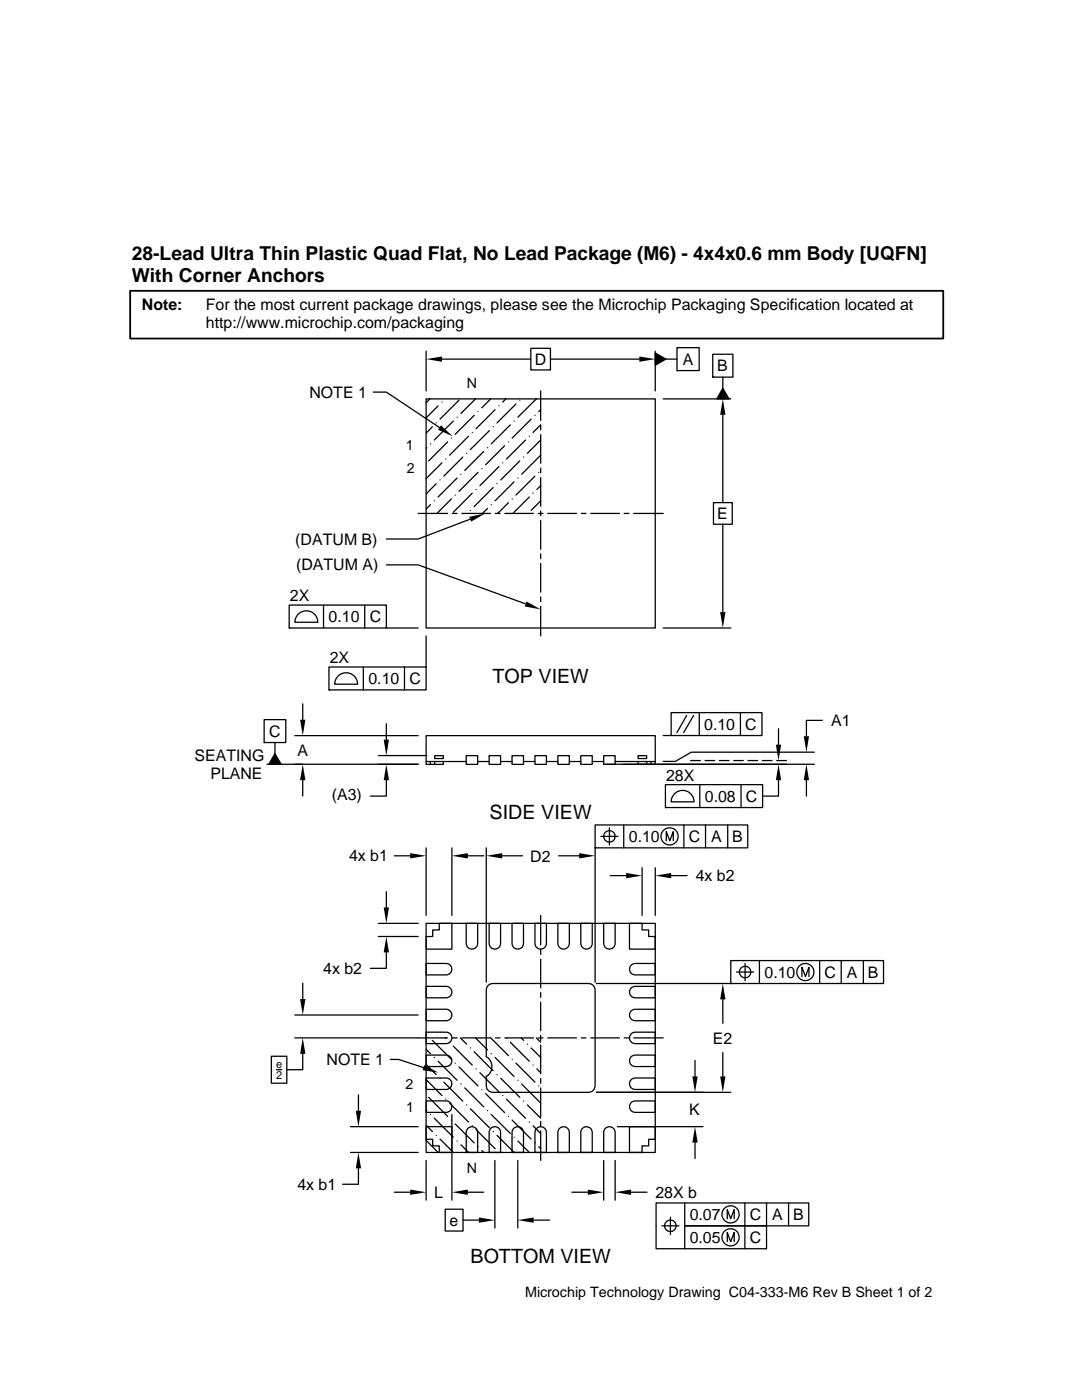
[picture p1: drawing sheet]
<svg xmlns="http://www.w3.org/2000/svg" width="216mm" height="279mm" viewBox="0 0 216 279" stroke-linecap="round" stroke-linejoin="round" font-family="sans-serif">
<g fill="none" stroke="#000" stroke-width=".25">
<path d="M74.5 78.3h2.6l10.6 7M85 79.6h45.7v45.7h-45.7zM85 70.1v7.9M85.8 79.6l-.8 .8M88.2 71.7h17.7M91.6 79.9l-3.8 3.8M94.9 79.6l-2.9 2.9M97.9 79.6l-1.8 1.8M100.9 79.6l-.6 .6M103.7 79.9h.1M105.9 69.5h3.9v4.3h-3.9zM107 79.6l-3.7 3.7"/>
<path d="M107.9 78v5.9M109.8 71.7h17.8M130.7 70.1v7.9M130.7 70.4l2.2 1.3-2.2 1.2zM132.3 79.6h13.5M132.9 71.7h2.2M135.1 69.4h4.4v4.6h-4.4zM135.1 74h.1M142.2 70.7h4v4.6h-4zM142.2 75.3h.1M144.2 77.5l1.3 2.1h-2.5zM144.2 75.3v2.2"/>
<path d="M85.2 89.3l-.2 .2M85.9 88.6h.1M86.3 85.2l-1.3 1.2M86.7 99.9h.1M87 96.5l-2 2.1M87 84.4h.1M87.4 81l-2.4 2.4M87.8 95.8h.1M88.2 92.4l-3.2 3.1M88.2 80.2h.1M88.9 91.6h.1M89.3 88.2l-3.8 3.8"/>
<path d="M90.1 87.4h.1M90.1 99.6l-2.9 2.9M90.4 84l-3.7 3.8M90.8 98.8h.1M91.2 95.4l-3.8 3.8M91.2 83.3h.1M92 94.6h.1M92.4 91.2l-3.8 3.8M93.1 90.5h.1M93.5 87.1l-3.8 3.7M94.2 86.3h.1M94.2 98.4l-3.8 3.8"/>
<path d="M94.6 82.9l-3.8 3.8M95 97.7h.1M95.4 82.1h.1M95.4 94.3l-3.8 3.8M96.1 93.5h.1M96.5 90.1l-3.8 3.8M97.3 89.3h.1M97.7 85.9l-3.8 3.8M98.4 85.2h.1M98.4 97.3l-3.8 3.8M98.8 81.8l-3.8 3.8M99.2 96.5h.1"/>
<path d="M99.5 81h.1M99.5 93.1l-3.7 3.8M100.3 92.4h.1M100.7 89l-3.8 3.8M101.5 88.2h.1M101.8 84.8l-3.8 3.8M102.2 99.6h.1M102.6 84h.1M102.6 96.2l-3.8 3.7M103 80.6l-3.8 3.8M103.3 95.4h.1M103.7 92l-3.8 3.8"/>
<path d="M104.5 91.2h.1M104.9 87.8l-3.8 3.8M105.6 87.1h.1M105.6 99.2l-3.3 3.3M106 83.7l-3.8 3.7M106.4 98.4h.1M106.7 82.9h.1M106.7 95l-3.7 3.8M107.5 94.3h.1M107.9 84.8v1M107.9 86.7v5.8M107.9 93.4v1"/>
<path d="M107.9 95.3v5.7M107.9 84.8l-1.5 1.5M107.9 96.9l-.8 .8M107.9 87.8l-2.7 2.7M107.9 99.9l-1.9 2M107.9 90.8l-3.8 3.8M107.9 81.8l-.4 .3M144.2 82.8v17.5M77.1 112.7h6.3l21.5 7.8M83.4 102.5h5.9M85.9 100.7l-.9 .9M90.3 102.5h.9"/>
<path d="M92.2 102.5h5.7M93.8 103.6l-10.4 4h-6.3M93.9 101.9h.1M97.3 101.5l-1 1M98 100.7h.1M98.8 102.5h1M100.7 102.5h5.7M101.5 100.3l-2.2 2.2M107.4 102.5h1M107.9 102v.9M107.9 103.9v5.7M107.9 110.6v.9"/>
<path d="M107.9 112.5v5.7M107.9 119.1v1M109.3 102.5h5.7M116 102.5h.9M117.9 102.5h5.7M124.5 102.5h1M126.4 102.5h5.9M142.4 100.3h3.7v4.3h-3.7zM144.2 104.6v17.6M57.7 120.8h19.4v4.5h-19.4zM57.7 125.3h.1M59.6 122.5a2.29 2.29 0 0 1 2.5-.4 2.29 2.29 0 0 1 1.3 2.1h-4.6l.4-1.2z"/>
<path d="M64.6 120.8v4.5M65.6 133.1h19.4v4.6h-19.4zM65.6 137.7h.1M67.6 134.8a2.28 2.28 0 0 1 2.4-.3 2.28 2.28 0 0 1 1.4 2h-4.6l.3-1.1zM72.5 133.1v4.6M72.8 120.8v4.5M77.1 125.3h6.3M80.7 133.1v4.6M85 126.9v6.2M107.9 121v5.9M132.3 125.3h13.5M52.7 143.6h4.3v4.6h-4.3z"/>
<path d="M52.7 148.2h.1M54.9 148.2v2.2M54.9 150.4l1.2 2.1h-2.5zM58.8 146.8h24.6M60.4 140.5v3.1M60.4 155.7v3.2M75.5 150.8h9.7M77.1 155.7v3.2h-3.2M77.1 144.4v3.2M83.4 152.5h-30.1M85 152v.5h3.5v-.5M85.9 152v.5"/>
<path d="M86.7 150.8h1.8v.6h-1.8zM86.7 152v.5M93 150.8h2.3v1.7h-2.3zM93 152h-8v-5.2h45.7v5.2h-8M95.3 152h2.3M97.6 150.8h2.3v1.7h-2.3zM99.9 152h2.3M102.2 150.8h2.3v1.7h-2.3zM104.5 152h2.2M106.7 150.8h2.3v1.7h-2.3zM109 152h2.3M111.3 150.8h2.3v1.7h-2.3z"/>
<path d="M113.6 152h2.3M115.9 150.8h2.3v1.7h-2.3zM118.2 152h2.3M120.5 150.8h2.2v1.7h-2.2zM120.7 152.5h41.8M127.3 152v.5h3.4v-.5M127.3 150.8h1.7v.6h-1.7zM129 152v.5M129.9 152v.5M132.3 146.8h1.6M132.8 156.6h19.4v4.6h-19.4zM133.9 142.2h18.1v4.6h-18.1z"/>
<path d="M134.7 158.3a2.29 2.29 0 0 1 2.4-.4 2.29 2.29 0 0 1 1.4 2.1h-4.6l.3-1.2zM137 142.8l-1.9 3.4M137.8 151.8h1.9M138.4 142.8l-2 3.4M139.5 142.2v4.6M139.6 156.6v4.6M140.7 151.8h1.9M143.6 151.8h1.9M146.4 151.8h1.9M147.7 142.2v4.6M147.9 156.6v4.6M149.3 151.8h1.9"/>
<path d="M152.1 151.8h1.9M155 151.8h1.9M155.3 155.7v3.2h-3.1M155.3 145.4v3.2M160.9 155.7v3.2M162.5 150.1h-24.6l-3.2 1.9h-2.4M164.1 143.8h-3.2v3.1M77.1 177.9v3.2M78.7 170.8h3.2M85 169.2v13.5M90.2 169.2v13.5M93.3 170.8h3.2"/>
<path d="M97 169.2v26.8M100.2 170.8h4.1M111.5 170.8h4.1M118.7 169.2v26.8M118.7 164.6h30.5v4.6h-30.5zM118.7 169.2h.1M119.9 166.9h3.4M121.6 165.2v3.4M121.8 174.8h3.1M124.5 164.6v4.6M128.1 173.2v9.5M130.7 173.2v9.5"/>
<path d="M132.8 161.2h.1M132.9 167.8v-1.8l.7 1.8 .7-1.8v1.8M133.9 174.8h3.2M136.5 164.6v4.6M140.8 164.6v4.6M145.2 164.6v4.6M60.4 196.2v3.2M75.5 184.3h7.9M75.5 186.9h7.9M77.1 190.1v3.2h-3.2M85 184.3h45.7v45.7h-45.7zM85 192.3h4a1.14 1.14 0 0 1 1.2 1.1 1.14 1.14 0 0 1-1.2 1.2h-4z"/>
<path d="M85 196.9h4a1.14 1.14 0 0 1 1.2 1.1 1.14 1.14 0 0 1-1.2 1.1h-4zM86.3 185.6h1.4v-1.3h2.5v5.1h-5.2v-2.5h1.3zM93 184.3h2.3v4a1.14 1.14 0 0 1-1.1 1.1 1.14 1.14 0 0 1-1.2-1.1zM97.4 196.7l1-.4h19a1.3 1.3 0 0 1 1.3 1.3v19.1a1.3 1.3 0 0 1-1.3 1.3h-19a1.3 1.3 0 0 1-1.4-1.3v-1.9a2.3 2.3 0 0 0 0-3.9v-13.3zM97.6 184.3h2.3v4a1.14 1.14 0 0 1-1.2 1.1 1.14 1.14 0 0 1-1.1-1.1zM102.2 184.3h2.3v4a1.14 1.14 0 0 1-1.2 1.1 1.14 1.14 0 0 1-1.1-1.1zM106.7 184.3h2.3v4a1.14 1.14 0 0 1-1.1 1.1 1.14 1.14 0 0 1-1.2-1.1zM107.9 182.7v5.9M107.9 189.5v1M107.9 191.4v5.7M107.9 198.1v1M111.3 184.3h2.3v4a1.14 1.14 0 0 1-1.1 1.1 1.14 1.14 0 0 1-1.2-1.1z"/>
<path d="M115.9 184.3h2.3v4a1.14 1.14 0 0 1-1.2 1.1 1.14 1.14 0 0 1-1.1-1.1zM119 196.3h26.8M120.5 184.3h2.2v4a1.14 1.14 0 0 1-1.1 1.1 1.14 1.14 0 0 1-1.1-1.1zM125.6 184.3h2.5v1.3h1.3v1.3h1.3v2.5h-5.1zM125.8 197.3l.4-.3 .5-.1h4v2.2h-4a1.14 1.14 0 0 1-.9-1.8zM125.8 192.8l.4-.4 .5-.1h4v2.3h-4a1.14 1.14 0 0 1-.9-1.8zM144.2 199.5v4.7M145.8 191.7h30.5v4.6h-30.5zM145.8 196.3h.1M147 194h3.4M148.7 192.3v3.4M151.5 191.7v4.6"/>
<path d="M160 194.9v-1.9l.7 1.9 .7-1.9v1.9M163.6 191.7v4.6M167.9 191.7v4.6M172.3 191.7v4.6M54.1 210.8h3.1v5.4h-3.1zM55.2 213.5h1M58.8 202.6h24.6M58.8 207.1h30.5M60.4 210.3v3.2h-3.2M71.5 218.5v3.2M77.9 211.4h1.6l5 1.7M85 209.4l.9 .9"/>
<path d="M85 215.5l3.2 3.1M85 212.4l2 2.1M85 201.4h4a1.14 1.14 0 0 1 1.2 1.2 1.14 1.14 0 0 1-1.2 1.1h-4zM85 206h4a1.14 1.14 0 0 1 1.2 1.1 1.14 1.14 0 0 1-1.2 1.2h-4zM85 210.6h4a1.14 1.14 0 0 1 1.2 1.1 1.14 1.14 0 0 1-1.2 1.2h-4zM85 215.1h4a1.14 1.14 0 0 1 1.2 1.2 1.14 1.14 0 0 1-1.2 1.1h-4zM85 219.7h4a1.14 1.14 0 0 1 1.2 1.2 1.14 1.14 0 0 1-1.2 1.1h-4zM85.5 219l3.8 3.8M86.3 207.6l3.8 3.8M86.7 211h.1M87.4 211.8l3.8 3.8M87.8 215.2h.1"/>
<path d="M88.6 216l3.8 3.8M88.8 207.1l.1 .1M88.9 219.4h.1M89.7 208h.1M90.3 207.1h.9M90.4 208.8l3.8 3.8M90.8 212.2h.1M91.6 212.9l3.8 3.8M91.9 207.1l1.2 1.3M92 216.3h.1M92.2 207.1h5.7M92.7 217.1l3.8 3.8"/>
<path d="M93.9 209.1h.1M94.6 209.9l3.8 3.8M94.9 207.1l2.4 2.4M95 213.3h.1M95.8 214.1l3.7 3.8M96.1 217.5h.1M96.9 218.2l3.8 3.8M97.9 207.1l3.6 3.6M98 210.3h.1M98.8 211l3.8 3.8M98.8 207.1h1M99.2 214.5h.1"/>
<path d="M99.9 215.2l3.8 3.8M100.3 218.6h.1M100.7 207.1h5.7M101.1 219.4l3.8 3.8M101.1 207.2h.1M101.8 208l3.8 3.8M102.2 211.4h.1M103 212.2l3.7 3.8M103.3 215.6h.1M104 207.1l.5 .5M104.1 216.3l3.8 3.8M104.5 219.8h.1"/>
<path d="M105.2 208.4h.1M106 209.1l1.9 1.9M106.4 212.6h.1M107 207.1l.9 .9M107.1 213.3l.8 .8M107.4 207.1h1M107.5 216.7h.1M107.9 200v5.7M107.9 206.7v.9M107.9 208.6v5.7M107.9 215.2v1M107.9 217.1v5.8"/>
<path d="M109.3 207.1h5.7M116 207.1h.9M117.9 207.1h5.7M119 218h26.8M124.5 207.1h1M125.8 215.6l.4-.3 .5-.2h4v2.3h-4a1.14 1.14 0 0 1-.9-1.8zM125.8 211l.4-.3 .5-.1h4v2.3h-4a1.14 1.14 0 0 1-.9-1.9zM125.8 206.5l.4-.4 .5-.1h4v2.3h-4a1.14 1.14 0 0 1-.9-1.8zM125.8 201.9l.4-.3 .5-.2h4v2.3h-4a1.14 1.14 0 0 1-.9-1.8zM126.4 207.1h5.9M138.7 211.6v3.2M144.2 210.1v4.7"/>
<path d="M69.9 230h13.5M69.9 224.9h13.5M71.5 233.2v3.1h-3.2M78.7 237.9h3.2M85 221.5l.2 .2M85 224.9h5.2v5.1h-2.5v-1.3h-1.4v-1.3h-1.3zM85 224.6l1.3 1.2M85 227.6l2.4 2.4M85 231.6v7.9M85.9 222.4h.1M86.7 223.2l3.7 3.7M87 226.6h.1"/>
<path d="M87.8 227.3l2.7 2.7M89.7 220.1l3.8 3.8M90.1 223.5h.1M90.2 222.4v17.1M90.8 224.3l3.8 3.8M91.2 227.7h.1M92 228.5l1.5 1.5M93.1 220.5h.1M93.3 237.9h3.2M93.5 225.1a1.15 1.15 0 0 1 1.8 .9v4h-2.3v-4l.2-.6zM93.9 221.3l3.8 3.8M94.2 224.7h.1"/>
<path d="M95 225.4l3.8 3.8M95.4 228.9h.1M96.1 229.6l.4 .4M97.3 221.7h.1M98 222.4l3.8 3.8M98.1 225.1a1.15 1.15 0 0 1 1.8 .9v4h-2.3v-4l.1-.6zM98.4 225.8h.1M98.7 231.6v13.5M99.2 226.6l3.4 3.4M99.5 230h.1M101.5 222.8h.1M102.2 223.5l3.8 3.8"/>
<path d="M102.6 226.9h.1M102.6 225.1a1.15 1.15 0 0 1 1.9 .9v4h-2.3v-4l.1-.6zM103.3 231.6v13.5M103.3 227.7l2.3 2.3M105.2 220.5l2.7 2.7M105.6 223.9h.1M106.4 224.7l1.5 1.5M106.7 228.1h.1M107.2 225.1a1.15 1.15 0 0 1 1.8 .9v4h-2.3v-4l.2-.6zM107.5 228.9l.4 .3M107.9 223.8v1M107.9 225.7v5.9"/>
<path d="M111.8 225.1a1.15 1.15 0 0 1 1.8 .9v4h-2.3v-4l.2-.6zM114.1 237.9h3.2M116.4 225.1a1.15 1.15 0 0 1 1.8 .9v4h-2.3v-4l.1-.6zM120.5 231.6v7.9M120.9 225.1a1.15 1.15 0 0 1 1.8 .9v4h-2.2v-4l.1-.6zM122.7 231.6v7.9M123.2 224.9h17.1M125.6 224.9h5.1v2.5h-1.3v1.3h-1.3v1.3h-2.5zM125.8 220.2l.4-.3 .5-.2h4v2.3h-4a1.14 1.14 0 0 1-.9-1.8zM125.9 237.9h3.2M138.7 228v3.2M88.8 241.3h3.6v4.4h-3.6z"/>
<path d="M92.4 243.5h3.2M106.5 243.5h3.2M132.1 244.6h3.4M133.8 242.9v3.5M136.6 240.1v4.5h16.4v4.6h-22.1v-9.1h30.5v4.5h-24.8v4.6M145.1 243.2v-1.8l.7 1.8 .7-1.8v1.8M145.1 247.8v-1.8l.7 1.8 .7-1.8v1.8M148.6 240.1v9.1M153 240.1v4.5M157.4 240.1v4.5"/>
<circle cx="121.6" cy="166.9" r="1.14"/>
<circle cx="133.6" cy="166.9" r="1.71"/>
<circle cx="148.7" cy="194" r="1.14"/>
<circle cx="160.7" cy="194" r="1.72"/>
<circle cx="133.8" cy="244.6" r="1.15"/>
<circle cx="145.8" cy="242.4" r="1.71"/>
<circle cx="145.8" cy="246.9" r="1.71"/>
</g>
<g fill="#000">
<path d="M85 71.7l3.2-.6v1.1zM127.6 71.1l3.1 .6-3.1 .5zM130.7 70.4l2.2 1.3-2.2 1.2zM144.2 77.5l1.3 2.1h-2.5zM88 84.9l2.3 2.2-2.9-1.3zM144.2 79.6l.6 3.2h-1.1zM93.6 103.1l3.2-.6-2.8 1.6zM105.1 120l2.8 1.6-3.2-.6zM143.7 122.2h1.1l-.6 3.1zM54.9 150.4l1.2 2.1h-2.5zM59.9 143.6h1l-.5 3.2zM60.4 152.5l.5 3.2h-1z"/>
<path d="M76.6 147.6h1l-.5 3.2zM77.1 152.5l.5 3.2h-1zM154.8 148.6h1.1l-.6 3.2zM155.3 152.5l.6 3.2h-1.1zM160.9 152.5l.5 3.2h-1zM160.4 146.9h1l-.5 3.2zM81.9 170.3l3.1 .5-3.1 .5zM90.2 170.8l3.1-.5v1zM97 170.8l3.2-.5v1zM115.6 170.3l3.1 .5-3.1 .5zM124.9 174.2l3.2 .6-3.2 .5zM130.7 174.8l3.2-.6v1.1z"/>
<path d="M59.9 199.4h1l-.5 3.2zM76.6 181.1h1l-.5 3.2zM77.1 186.9l.5 3.2h-1zM144.2 196.3l.6 3.2h-1.1zM60.4 207.1l.5 3.2h-1zM84.6 212.6l2.9 1.5-3.2-.5zM138.2 214.8h1l-.5 3.2zM143.7 214.8h1.1l-.6 3.2zM71 221.7h1.1l-.6 3.2zM71.5 230l.6 3.2h-1.1zM81.9 237.4l3.1 .5-3.1 .6zM90.2 237.9l3.1-.5v1.1z"/>
<path d="M117.3 237.4l3.2 .5-3.2 .6zM122.7 237.9l3.2-.5v1.1zM138.7 224.9l.5 3.1h-1zM95.6 243l3.1 .5-3.1 .5zM103.3 243.5l3.2-.5v1z"/>
</g>
<path d="M26 58h162.2v9.6h-162.2z" fill="none" stroke="#000" stroke-width=".36"/>
<g font-size="3.9">
<text x="98.3" y="136.2">TOP VIEW</text>
<text x="97.7" y="163.5">SIDE VIEW</text>
<text x="93.9" y="252.1">BOTTOM VIEW</text>
</g>
<g font-size="3.8">
<text x="26.3" y="51.8">28-Lead Ultra Thin Plastic Quad Flat, No Lead Package (M6) - 4x4x0.6 mm Body [UQFN]</text>
<text x="26.3" y="56.2">With Corner Anchors</text>
</g>
<g font-size="3.2">
<text x="28.3" y="61.8">Note:</text>
<text x="41.1" y="61.8">For the most current package drawings, please see the Microchip Packaging Specification located at</text>
<text x="41.1" y="65.5">http://www.microchip.com/packaging</text>
<text x="106.7" y="72.8">D</text>
<text x="136.2" y="72.8">A</text>
<text x="143.1" y="74.1">B</text>
<text x="61.7" y="79.4">NOTE 1</text>
<text x="143.1" y="103.6">E</text>
<text x="58.9" y="108.7">(DATUM B)</text>
<text x="59.1" y="113.8">(DATUM A)</text>
<text x="57.8" y="120">2X</text>
<text x="65.6" y="124.2">0.10</text>
<text x="73.8" y="124.2">C</text>
<text x="65.8" y="132.3">2X</text>
<text x="73.5" y="136.5">0.10</text>
<text x="81.7" y="136.5">C</text>
<text x="53.7" y="147">C</text>
<text x="140.5" y="145.6">0.10</text>
<text x="148.7" y="145.6">C</text>
<text x="165.9" y="144.9">A1</text>
<text x="38.8" y="151.8">SEATING</text>
<text x="42" y="155.5">PLANE</text>
<text x="59.4" y="150.8">A</text>
<text x="132.9" y="155.8">28X</text>
<text x="66.2" y="159.7">(A3)</text>
<text x="140.7" y="160">0.08</text>
<text x="148.8" y="160">C</text>
<text x="69.7" y="171.9">4x b1</text>
<text x="105.8" y="171.9">D2</text>
<text x="125.5" y="168.1">0.10</text>
<text x="137.5" y="168.1">C</text>
<text x="141.9" y="168.1">A</text>
<text x="146.1" y="168.1">B</text>
<text x="138.8" y="175.9">4x b2</text>
<text x="64.5" y="194.4">4x b2</text>
<text x="152.5" y="195.1">0.10</text>
<text x="164.5" y="195.1">C</text>
<text x="169" y="195.1">A</text>
<text x="173.2" y="195.1">B</text>
<text x="142.2" y="208.3">E2</text>
<text x="65.2" y="212.6">NOTE 1</text>
<text x="137.5" y="222.6">K</text>
<text x="59.4" y="237.5">4x b1</text>
<text x="86.7" y="239.1">L</text>
<text x="130.8" y="239.1">28X b</text>
<text x="89.7" y="244.6">e</text>
<text x="137.6" y="243.5">0.07</text>
<text x="149.6" y="243.5">C</text>
<text x="154.1" y="243.5">A</text>
<text x="158.3" y="243.5">B</text>
<text x="137.6" y="248.1">0.05</text>
<text x="149.6" y="248.1">C</text>
</g>
<text font-size="2.9" x="104.8" y="258.8">Microchip Technology Drawing C04-333-M6 Rev B Sheet 1 of 2</text>
<g font-size="2.8">
<text x="93.1" y="77.4">N</text>
<text x="81" y="89.8">1</text>
<text x="81.2" y="94.3">2</text>
<text x="80.9" y="217.3">2</text>
<text x="81.1" y="221.9">1</text>
<text x="93.1" y="234">N</text>
</g>
<g font-size="2.2">
<text x="55.1" y="213.2">e</text>
<text x="55.1" y="215.4">2</text>
</g>
</svg>
